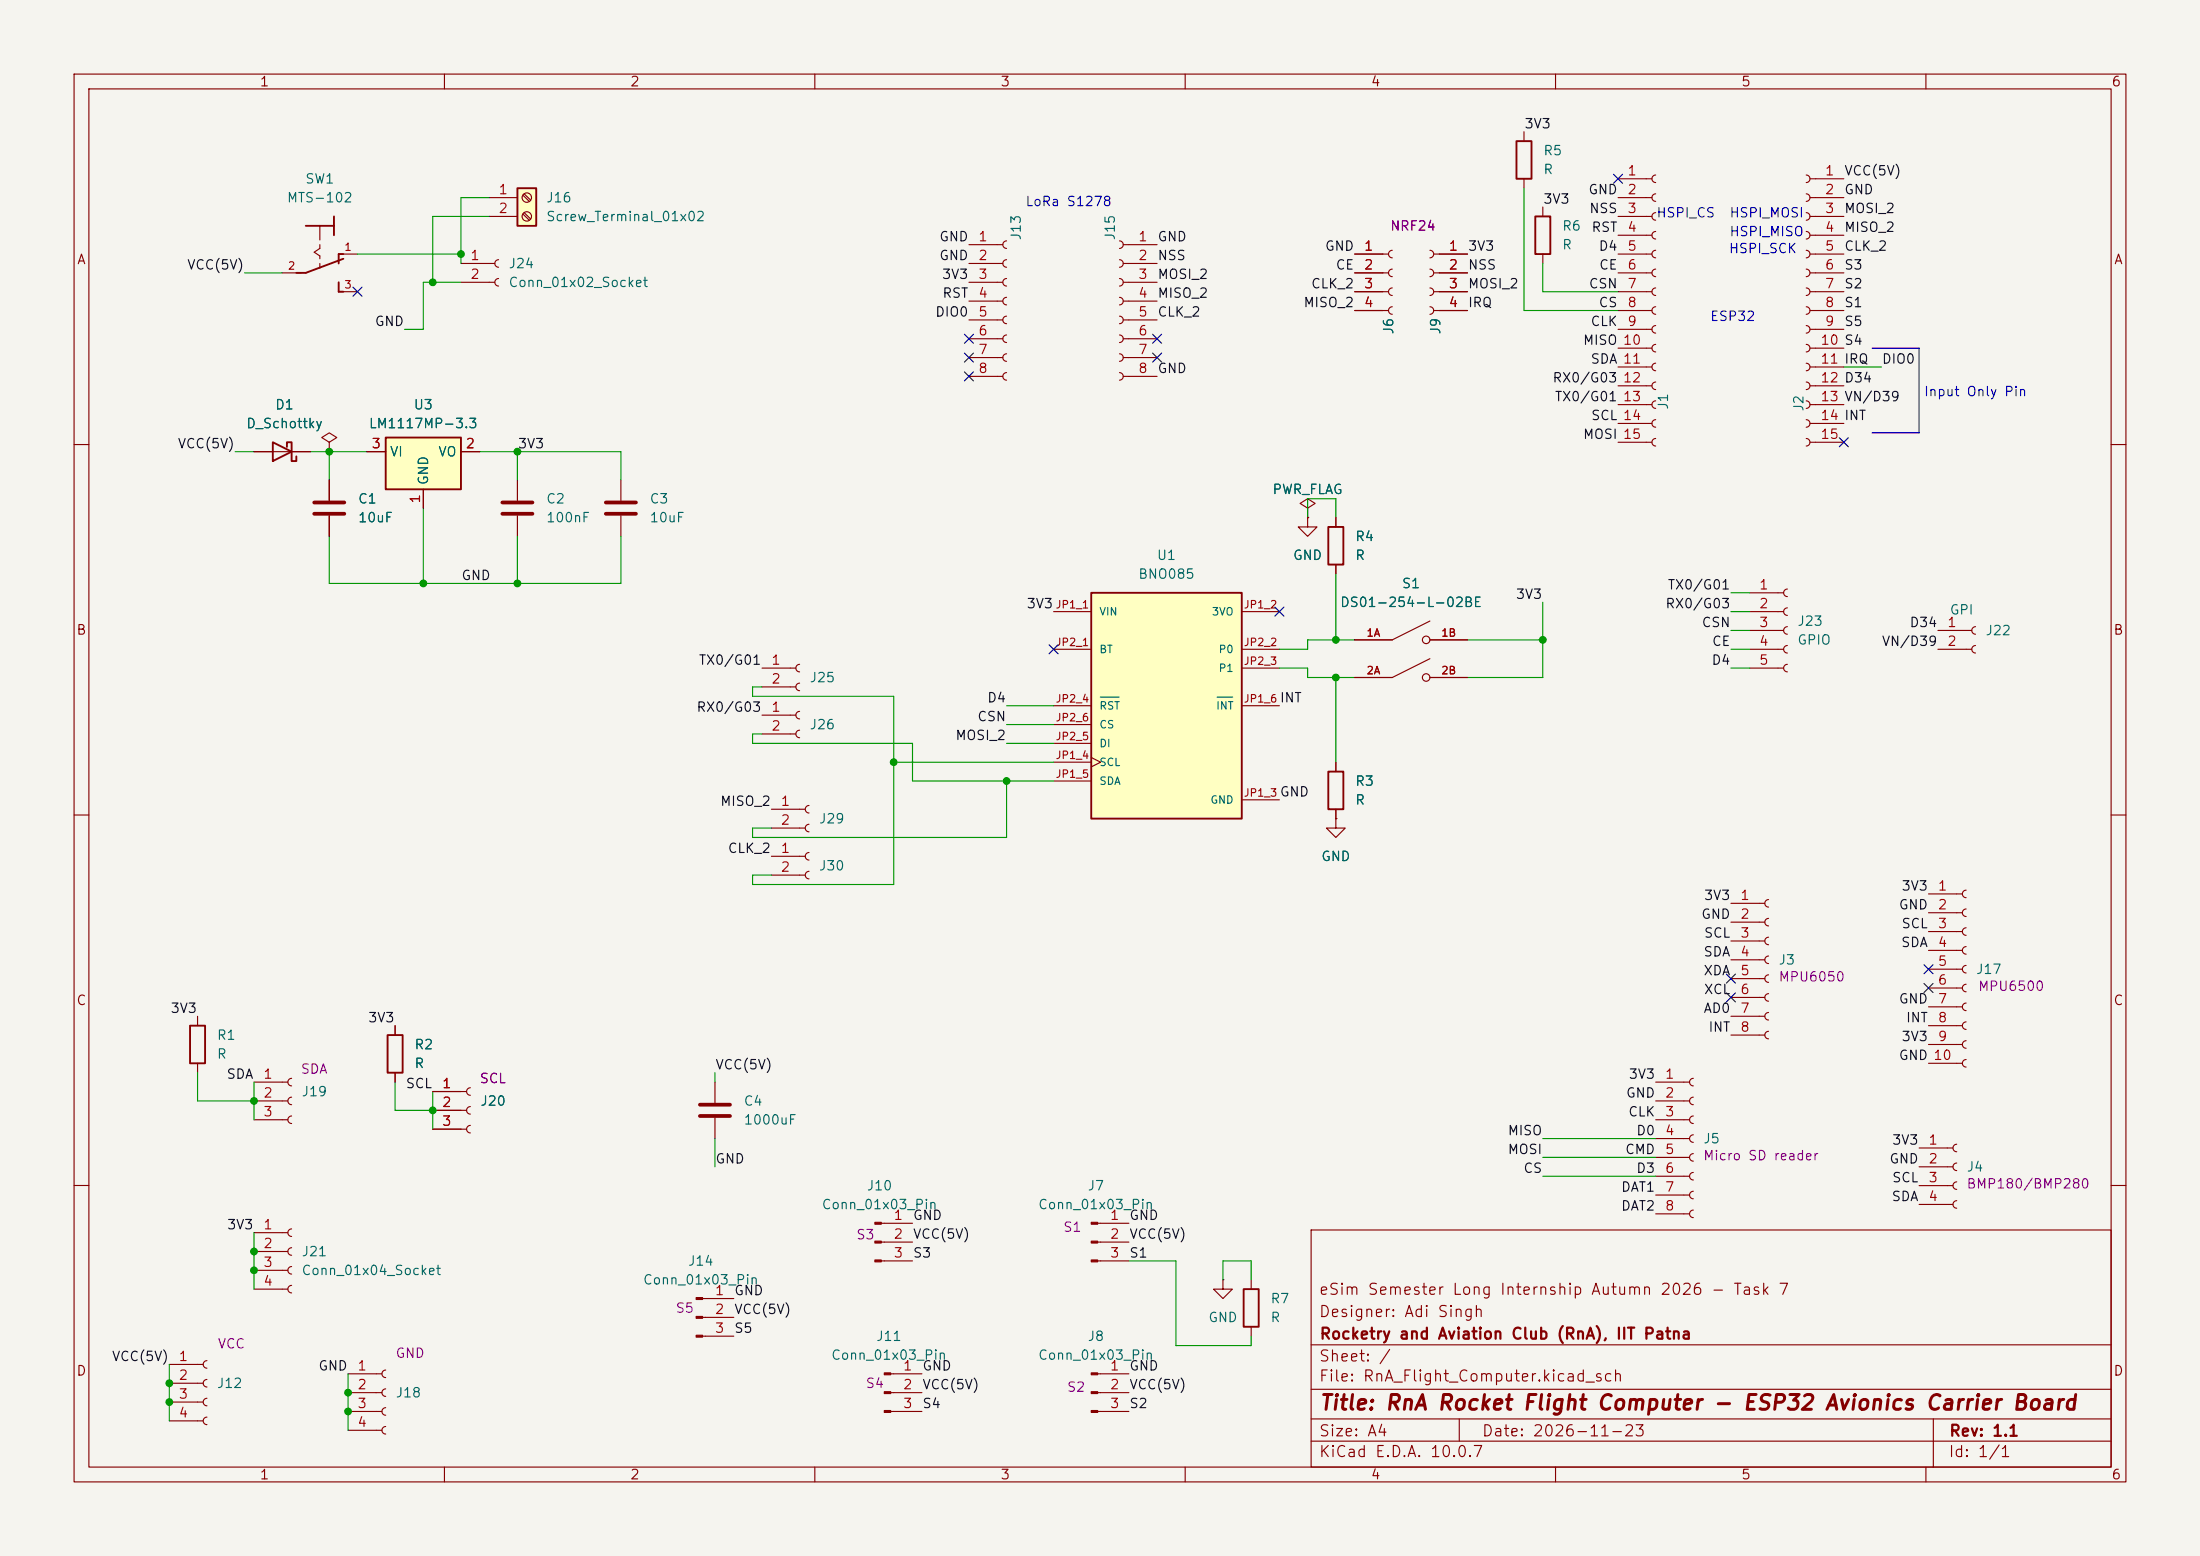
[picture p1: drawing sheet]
<svg xmlns="http://www.w3.org/2000/svg" width="297mm" height="210mm" viewBox="0 0 297 210" stroke-linecap="round" stroke-linejoin="round" font-family="sans-serif">
<path d="M0 0h297v210h-297z" fill="#f5f4ef" stroke="#f5f4ef" stroke-width=".14"/>
<g fill="none" stroke="#840000" stroke-width=".15">
<path d="M10 10h277v190h-277zM12 12h273v186h-273zM60 10v2M110 10v2M160 10v2M205.7 17.8v1.3M210 10v2M260 10v2M130.8 33h4.6M130.8 35.6h4.6M130.8 38.1h4.6M135.9 32.5a.51 .51 0 0 0-.5 .5 .51 .51 0 0 0 .5 .5"/>
<path d="M135.9 35.1a.51 .51 0 0 0-.5 .5 .51 .51 0 0 0 .5 .5M135.9 37.6a.51 .51 0 0 0-.5 .5 .51 .51 0 0 0 .5 .5M205.7 24.1v1.3M218.4 24.1h4.6M218.4 26.7h4.6M218.4 29.2h4.6M218.4 31.8h4.6M218.4 34.3h4.6M218.4 36.8h4.6M218.4 39.4h4.6M223.5 23.6a.51 .51 0 0 0-.5 .5 .51 .51 0 0 0 .5 .5M223.5 26.2a.51 .51 0 0 0-.5 .5 .51 .51 0 0 0 .5 .5"/>
<path d="M223.5 28.7a.51 .51 0 0 0-.5 .5 .51 .51 0 0 0 .5 .5M223.5 31.2a.51 .51 0 0 0-.5 .6 .51 .51 0 0 0 .5 .5M223.5 33.8a.51 .51 0 0 0-.5 .5 .51 .51 0 0 0 .5 .5M223.5 36.3a.51 .51 0 0 0-.5 .5 .51 .51 0 0 0 .5 .5M223.5 38.9a.51 .51 0 0 0-.5 .5 .51 .51 0 0 0 .5 .5M243.8 23.6a.51 .51 0 0 1 .5 .5 .51 .51 0 0 1-.5 .5M243.8 26.2a.51 .51 0 0 1 .5 .5 .51 .51 0 0 1-.5 .5M243.8 28.7a.51 .51 0 0 1 .5 .5 .51 .51 0 0 1-.5 .5M243.8 31.2a.51 .51 0 0 1 .5 .6 .51 .51 0 0 1-.5 .5M243.8 33.8a.51 .51 0 0 1 .5 .5 .51 .51 0 0 1-.5 .5M243.8 36.3a.51 .51 0 0 1 .5 .5 .51 .51 0 0 1-.5 .5M243.8 38.9a.51 .51 0 0 1 .5 .5 .51 .51 0 0 1-.5 .5"/>
<path d="M244.3 24.1h4.6M244.3 26.7h4.6M244.3 29.2h4.6M244.3 31.8h4.6M244.3 34.3h4.6M244.3 36.8h4.6M244.3 39.4h4.6M130.8 40.6h4.6M130.8 43.2h4.6M130.8 45.7h4.6M130.8 48.3h4.6M130.8 50.8h4.6"/>
<path d="M135.9 40.1a.51 .51 0 0 0-.5 .5 .51 .51 0 0 0 .5 .5M135.9 42.7a.51 .51 0 0 0-.5 .5 .51 .51 0 0 0 .5 .5M135.9 45.2a.51 .51 0 0 0-.5 .5 .51 .51 0 0 0 .5 .5M135.9 47.8a.51 .51 0 0 0-.5 .5 .51 .51 0 0 0 .5 .5M135.9 50.3a.51 .51 0 0 0-.5 .5 .51 .51 0 0 0 .5 .5M218.4 41.9h4.6M218.4 44.5h4.6M218.4 47h4.6M218.4 49.5h4.6M218.4 52.1h4.6M218.4 54.6h4.6M218.4 57.2h4.6"/>
<path d="M218.4 59.7h4.6M223.5 41.4a.51 .51 0 0 0-.5 .5 .51 .51 0 0 0 .5 .5M223.5 43.9a.51 .51 0 0 0-.5 .6 .51 .51 0 0 0 .5 .5M223.5 46.5a.51 .51 0 0 0-.5 .5 .51 .51 0 0 0 .5 .5M223.5 49a.51 .51 0 0 0-.5 .5 .51 .51 0 0 0 .5 .5M223.5 51.6a.51 .51 0 0 0-.5 .5 .51 .51 0 0 0 .5 .5M223.5 54.1a.51 .51 0 0 0-.5 .5 .51 .51 0 0 0 .5 .5M223.5 56.6a.51 .51 0 0 0-.5 .6 .51 .51 0 0 0 .5 .5M223.5 59.2a.51 .51 0 0 0-.5 .5 .51 .51 0 0 0 .5 .5M243.8 41.4a.51 .51 0 0 1 .5 .5 .51 .51 0 0 1-.5 .5M243.8 43.9a.51 .51 0 0 1 .5 .6 .51 .51 0 0 1-.5 .5M243.8 46.5a.51 .51 0 0 1 .5 .5 .51 .51 0 0 1-.5 .5"/>
<path d="M243.8 49a.51 .51 0 0 1 .5 .5 .51 .51 0 0 1-.5 .5M243.8 51.6a.51 .51 0 0 1 .5 .5 .51 .51 0 0 1-.5 .5M243.8 54.1a.51 .51 0 0 1 .5 .5 .51 .51 0 0 1-.5 .5M243.8 56.6a.51 .51 0 0 1 .5 .6 .51 .51 0 0 1-.5 .5M243.8 59.2a.51 .51 0 0 1 .5 .5 .51 .51 0 0 1-.5 .5M244.3 41.9h4.6M244.3 44.5h4.6M244.3 47h4.6M244.3 49.5h4.6M244.3 52.1h4.6M244.3 54.6h4.6M244.3 57.2h4.6"/>
<path d="M244.3 59.7h4.6M10 60h2M176.5 68.6l1-.7-1-.6-1 .6 1 .7v1.3M176.5 69.9h.1M176.5 69.9v1.2h1.3l-1.3 1.3-1.2-1.3h1.2M285 60h2M10 110h2M104.1 109.2h4.6M104.1 111.8h4.6M104.1 115.6h4.6M104.1 118.1h4.6M109.2 108.7a.51 .51 0 0 0-.5 .5 .51 .51 0 0 0 .5 .5"/>
<path d="M109.2 111.3a.51 .51 0 0 0-.5 .5 .51 .51 0 0 0 .5 .5M109.2 115.1a.51 .51 0 0 0-.5 .5 .51 .51 0 0 0 .5 .5M109.2 117.6a.51 .51 0 0 0-.5 .5 .51 .51 0 0 0 .5 .5M285 110h2M233.7 121.9h4.6M233.7 124.5h4.6M233.7 127h4.6M233.7 129.5h4.6M233.7 132.1h4.6M233.7 134.6h4.6M233.7 137.2h4.6M233.7 139.7h4.6"/>
<path d="M238.8 121.4a.51 .51 0 0 0-.5 .5 .51 .51 0 0 0 .5 .5M238.8 124a.51 .51 0 0 0-.5 .5 .51 .51 0 0 0 .5 .5M238.8 126.5a.51 .51 0 0 0-.5 .5 .51 .51 0 0 0 .5 .5M238.8 129a.51 .51 0 0 0-.5 .5 .51 .51 0 0 0 .5 .5M238.8 131.6a.51 .51 0 0 0-.5 .5 .51 .51 0 0 0 .5 .5M238.8 134.1a.51 .51 0 0 0-.5 .5 .51 .51 0 0 0 .5 .5M238.8 136.7a.51 .51 0 0 0-.5 .5 .51 .51 0 0 0 .5 .5M238.8 139.2a.51 .51 0 0 0-.5 .5 .51 .51 0 0 0 .5 .5M260.3 120.7h4.6M260.3 123.2h4.6M260.3 125.7h4.6M260.3 128.3h4.6"/>
<path d="M260.3 130.8h4.6M260.3 133.4h4.6M260.3 135.9h4.6M260.3 138.4h4.6M265.4 120.1a.51 .51 0 0 0-.5 .6 .51 .51 0 0 0 .5 .5M265.4 122.7a.51 .51 0 0 0-.5 .5 .51 .51 0 0 0 .5 .5M265.4 125.2a.51 .51 0 0 0-.5 .5 .51 .51 0 0 0 .5 .5M265.4 127.8a.51 .51 0 0 0-.5 .5 .51 .51 0 0 0 .5 .5M265.4 130.3a.51 .51 0 0 0-.5 .5 .51 .51 0 0 0 .5 .5M265.4 132.8a.51 .51 0 0 0-.5 .6 .51 .51 0 0 0 .5 .5M265.4 135.4a.51 .51 0 0 0-.5 .5 .51 .51 0 0 0 .5 .5M265.4 137.9a.51 .51 0 0 0-.5 .5 .51 .51 0 0 0 .5 .5"/>
<path d="M58.4 147.3h4.6M58.4 149.9h4.6M58.4 152.4h4.6M63.5 146.8a.51 .51 0 0 0-.5 .5 .51 .51 0 0 0 .5 .5M63.5 149.4a.51 .51 0 0 0-.5 .5 .51 .51 0 0 0 .5 .5M63.5 151.9a.51 .51 0 0 0-.5 .5 .51 .51 0 0 0 .5 .5M96.5 146.1v2.7M96.5 150.9v2.8M223.5 146.1h4.6M223.5 148.6h4.6M223.5 151.1h4.6M223.5 153.7h4.6"/>
<path d="M223.5 156.2h4.6M223.5 158.8h4.6M228.6 145.5a.51 .51 0 0 0-.5 .6 .51 .51 0 0 0 .5 .5M228.6 148.1a.51 .51 0 0 0-.5 .5 .51 .51 0 0 0 .5 .5M228.6 150.6a.51 .51 0 0 0-.5 .5 .51 .51 0 0 0 .5 .5M228.6 153.2a.51 .51 0 0 0-.5 .5 .51 .51 0 0 0 .5 .5M228.6 155.7a.51 .51 0 0 0-.5 .5 .51 .51 0 0 0 .5 .5M228.6 158.2a.51 .51 0 0 0-.5 .6 .51 .51 0 0 0 .5 .5M259.1 154.9h4.6M259.1 157.5h4.6M260.3 141h4.6M260.3 143.5h4.6"/>
<path d="M264.2 154.4a.51 .51 0 0 0-.5 .5 .51 .51 0 0 0 .5 .5M264.2 157a.51 .51 0 0 0-.5 .5 .51 .51 0 0 0 .5 .5M264.2 159.5a.51 .51 0 0 0-.5 .5 .51 .51 0 0 0 .5 .5M265.4 140.5a.51 .51 0 0 0-.5 .5 .51 .51 0 0 0 .5 .5M265.4 143a.51 .51 0 0 0-.5 .5 .51 .51 0 0 0 .5 .5M10 160h2M94.8 175.3h4.3M94.8 177.8h4.3M148.2 165.1h4.2M148.2 167.6h4.2M148.2 170.2h4.2M165.1 172.7v1.3h1.3l-1.3 1.3-1.3-1.3h1.3"/>
<path d="M165.1 172.7h.1M168.9 172.7v1.3M168.9 179.1v1.2M177 166h108v32h-108zM223.5 161.3h4.6M223.5 163.8h4.6M228.6 160.8a.51 .51 0 0 0-.5 .5 .51 .51 0 0 0 .5 .5M228.6 163.3a.51 .51 0 0 0-.5 .5 .51 .51 0 0 0 .5 .5M259.1 160h4.6M259.1 162.6h4.6M264.2 162.1a.51 .51 0 0 0-.5 .5 .51 .51 0 0 0 .5 .5M285 160h2"/>
<path d="M60 198v2M94.8 180.3h4.3M110 198v2M160 198v2M177 194.5h108M177 191.5h108M177 187.5h108M177 181.5h108M197 191.5v3M210 198v2M260 198v2M261 191.5v6.5"/>
</g>
<g fill="#840000" stroke="#840000" stroke-width=".15">
<path d="M94 175.1h.8v.3h-.8z"/>
<path d="M94 177.7h.8v.2h-.8z"/>
<path d="M94 180.2h.8v.3h-.8z"/>
<path d="M147.3 165h.9v.2h-.9z"/>
<path d="M147.3 167.5h.9v.3h-.9z"/>
<path d="M147.3 170.1h.9v.2h-.9z"/>
</g>
<path d="M204.7 19.1h2.1v5h-2.1zM167.9 174h2v5.1h-2z" fill="none" stroke="#840000" stroke-width=".25"/>
<path d="M94.5 149.1h4.1M94.5 150.6h4.1" fill="none" stroke="#840000" stroke-width=".51"/>
<path d="M147.3 80h20.3v30.5h-20.3z" fill="#ffffc2"/>
<path d="M36.8 59.7l2.6 1.3-2.6 1.2zM38.7 60.3v-.6h.7v2.5h.6v-.6M147.3 80h20.3v30.5h-20.3z" fill="none" stroke="#840000" stroke-width=".25"/>
<g fill="none" stroke="#840000" stroke-width=".15">
<path d="M62.2 35.6h4.6M62.2 38.1h4.6M67.3 35.1a.51 .51 0 0 0-.5 .5 .51 .51 0 0 0 .5 .5M67.3 37.6a.51 .51 0 0 0-.5 .5 .51 .51 0 0 0 .5 .5M151.1 32.5a.51 .51 0 0 1 .5 .5 .51 .51 0 0 1-.5 .5M151.1 35.1a.51 .51 0 0 1 .5 .5 .51 .51 0 0 1-.5 .5M151.1 37.6a.51 .51 0 0 1 .5 .5 .51 .51 0 0 1-.5 .5M151.6 33h4.6M151.6 35.6h4.6M151.6 38.1h4.6M151.1 40.1a.51 .51 0 0 1 .5 .5 .51 .51 0 0 1-.5 .5M151.1 42.7a.51 .51 0 0 1 .5 .5 .51 .51 0 0 1-.5 .5"/>
<path d="M151.1 45.2a.51 .51 0 0 1 .5 .5 .51 .51 0 0 1-.5 .5M151.1 47.8a.51 .51 0 0 1 .5 .5 .51 .51 0 0 1-.5 .5M151.1 50.3a.51 .51 0 0 1 .5 .5 .51 .51 0 0 1-.5 .5M151.6 40.6h4.6M151.6 43.2h4.6M151.6 45.7h4.6M151.6 48.3h4.6M151.6 50.8h4.6M34.3 61h7.6M241.3 79.5a.51 .51 0 0 0-.5 .5 .51 .51 0 0 0 .5 .5M142.2 82.6h5.1M142.2 95.3h5.1"/>
<path d="M142.2 87.6h5.1M142.2 97.8h5.1M167.6 82.6h5.1M167.6 95.3h5.1M167.6 87.6h5.1M167.6 90.2h5.1M236.2 82.6h4.6M236.2 87.6h4.6M236.2 90.2h4.6M236.2 85.1h4.6M236.2 80h4.6M241.3 82a.51 .51 0 0 0-.5 .6 .51 .51 0 0 0 .5 .5"/>
<path d="M241.3 84.6a.51 .51 0 0 0-.5 .5 .51 .51 0 0 0 .5 .5M241.3 87.1a.51 .51 0 0 0-.5 .5 .51 .51 0 0 0 .5 .5M241.3 89.7a.51 .51 0 0 0-.5 .5 .51 .51 0 0 0 .5 .5M261.6 87.6h4.6M261.6 85.1h4.6M266.7 84.6a.51 .51 0 0 0-.5 .5 .51 .51 0 0 0 .5 .5M266.7 87.1a.51 .51 0 0 0-.5 .5 .51 .51 0 0 0 .5 .5M142.2 102.9h5.1M142.2 105.4h5.1M142.2 100.3h5.1M147.3 102.2l1.3 .7-1.3 .6M167.6 108h5.1"/>
<path d="M22.9 184.2h4.5M22.9 186.7h4.5M22.9 189.2h4.5M22.9 191.8h4.5M27.9 183.6a.51 .51 0 0 0-.5 .6 .51 .51 0 0 0 .5 .5M27.9 186.2a.51 .51 0 0 0-.5 .5 .51 .51 0 0 0 .5 .5M27.9 188.7a.51 .51 0 0 0-.5 .5 .51 .51 0 0 0 .5 .5M27.9 191.3a.51 .51 0 0 0-.5 .5 .51 .51 0 0 0 .5 .5"/>
</g>
<path d="M148.5 94.1h2.6M164.3 94.1h2.1" fill="none" stroke="#006464" stroke-width=".15"/>
<path d="M69.8 25.4h2.6v5.1h-2.6z" fill="#ffffc2"/>
<path d="M41.3 30.5h3.8M45.1 29.2v2.6M45.7 38.1v1.3h.7M46.4 34.3h-.7v1.3M46.4 34.9l-5.1 1.9h-1.3M69.8 25.4h2.6v5.1h-2.6z" fill="none" stroke="#840000" stroke-width=".25"/>
<g fill="none" stroke="#840000" stroke-width=".15">
<path d="M38.1 36.8h2.5M43.2 30.5v1.9M43.2 33v.5l-.8 .5 .8 .5v.4M43.2 35.6v.6M45.7 34.3h2.6M45.7 39.4h2.6M66 26.7h3.8M66 29.2h3.8M70.6 26.3l.9 .9M70.6 28.9l.9 .8M70.8 26.2l.8 .8M70.8 28.7l.8 .8"/>
<path d="M44.4 59.7l1.1-.6-1.1-.7-1 .7 1 .6v1.3M44.4 61h.1"/>
<circle cx="71.1" cy="29.2" r=".63"/>
<circle cx="71.1" cy="26.7" r=".63"/>
</g>
<path d="M52.1 59.1h10.1v6.9h-10.1z" fill="#ffffc2"/>
<path d="M207.3 29.2h2v5.1h-2zM52.1 59.1h10.1v6.9h-10.1zM179.3 71.1h2.1v5.1h-2.1zM179.3 104.1h2.1v5.1h-2.1zM25.7 138.4h2v5.1h-2zM52.3 139.7h2.1v5.1h-2.1z" fill="none" stroke="#840000" stroke-width=".25"/>
<g fill="none" stroke="#840000" stroke-width=".15">
<path d="M182.9 34.3h4.6M182.9 36.8h4.6M182.9 39.4h4.6M188 33.8a.51 .51 0 0 0-.5 .5 .51 .51 0 0 0 .5 .5M188 36.3a.51 .51 0 0 0-.5 .5 .51 .51 0 0 0 .5 .5M188 38.9a.51 .51 0 0 0-.5 .5 .51 .51 0 0 0 .5 .5M193 33.8a.51 .51 0 0 1 .5 .5 .51 .51 0 0 1-.5 .5M193 36.3a.51 .51 0 0 1 .5 .5 .51 .51 0 0 1-.5 .5M193 38.9a.51 .51 0 0 1 .5 .5 .51 .51 0 0 1-.5 .5M193.5 34.3h4.6M193.5 36.8h4.6M193.5 39.4h4.6"/>
<path d="M208.3 27.9v1.3M208.3 34.3v1.3M182.9 41.9h4.6M188 41.4a.51 .51 0 0 0-.5 .5 .51 .51 0 0 0 .5 .5M193 41.4a.51 .51 0 0 1 .5 .5 .51 .51 0 0 1-.5 .5M193.5 41.9h4.6M34.3 61h2.5M39.4 61h2.5M44.4 61h.1M44.4 64.8v2.8M44.4 69.6v2.8M49.5 61h2.6"/>
<path d="M57.1 66v2.6M62.2 61h2.6M69.8 64.8v2.8M69.8 69.6v2.8M83.8 64.8v2.8M83.8 69.6v2.8M176.5 69.9h.1M180.3 69.9v1.2M180.3 76.2v1.3M102.9 96.5h4.5M102.9 99.1h4.5M102.9 90.2h4.5"/>
<path d="M102.9 92.7h4.5M107.9 96a.51 .51 0 0 0-.5 .5 .51 .51 0 0 0 .5 .5M107.9 98.6a.51 .51 0 0 0-.5 .5 .51 .51 0 0 0 .5 .5M107.9 89.7a.51 .51 0 0 0-.5 .5 .51 .51 0 0 0 .5 .5M107.9 92.2a.51 .51 0 0 0-.5 .5 .51 .51 0 0 0 .5 .5M193 83.8l-5 2.6h-5.1M193 88.9l-5 2.5h-5.1M193 86.4h5.1M193 91.4h5.1M180.3 110.5v1.3h1.3l-1.3 1.2-1.2-1.2h1.2M180.3 110.5h.1M180.3 102.9v1.2"/>
<path d="M180.3 109.2v1.3M26.7 137.2v1.2M53.3 138.4v1.3M26.7 143.5v1.3M34.3 146.1h4.6M34.3 148.6h4.6M34.3 151.1h4.6M39.4 145.5a.51 .51 0 0 0-.5 .6 .51 .51 0 0 0 .5 .5M39.4 148.1a.51 .51 0 0 0-.5 .5 .51 .51 0 0 0 .5 .5M39.4 150.6a.51 .51 0 0 0-.5 .5 .51 .51 0 0 0 .5 .5M53.3 144.8v1.3M58.4 147.3h3.8"/>
<path d="M58.4 149.9h3.8M58.4 152.4h3.8M34.3 166.4h4.6M34.3 168.9h4.6M34.3 171.5h4.6M34.3 174h4.6M39.4 165.9a.51 .51 0 0 0-.5 .5 .51 .51 0 0 0 .5 .5M39.4 168.4a.51 .51 0 0 0-.5 .5 .51 .51 0 0 0 .5 .5M39.4 170.9a.51 .51 0 0 0-.5 .6 .51 .51 0 0 0 .5 .5M39.4 173.5a.51 .51 0 0 0-.5 .5 .51 .51 0 0 0 .5 .5M119 165.1h4.2M119 167.6h4.2"/>
<path d="M119 170.2h4.2M47 185.4h4.6M47 188h4.6M47 190.5h4.6M47 193h4.6M52.1 184.9a.51 .51 0 0 0-.5 .5 .51 .51 0 0 0 .5 .5M52.1 187.5a.51 .51 0 0 0-.5 .5 .51 .51 0 0 0 .5 .5M52.1 190a.51 .51 0 0 0-.5 .5 .51 .51 0 0 0 .5 .5M52.1 192.5a.51 .51 0 0 0-.5 .5 .51 .51 0 0 0 .5 .5M120.2 185.4h4.3M120.2 188h4.3M120.2 190.5h4.3"/>
<path d="M148.2 185.4h4.2M148.2 188h4.2M148.2 190.5h4.2"/>
<circle cx="192.5" cy="86.4" r=".51"/>
<circle cx="192.5" cy="91.4" r=".51"/>
</g>
<path d="M42.4 67.8h4.1M42.4 69.3h4.1M67.8 67.8h4.1M67.8 69.3h4.1M81.8 67.8h4.1M81.8 69.3h4.1" fill="none" stroke="#840000" stroke-width=".51"/>
<g fill="#840000" stroke="#840000" stroke-width=".15">
<path d="M147.3 185.3h.9v.2h-.9z"/>
<path d="M147.3 187.8h.9v.3h-.9z"/>
<path d="M147.3 190.4h.9v.2h-.9z"/>
<path d="M119.4 185.3h.8v.2h-.8z"/>
<path d="M119.4 187.8h.8v.3h-.8z"/>
<path d="M119.4 190.4h.8v.2h-.8z"/>
<path d="M118.1 165h.9v.2h-.9z"/>
<path d="M118.1 167.5h.9v.3h-.9z"/>
<path d="M118.1 170.1h.9v.2h-.9z"/>
</g>
<path d="M252.7 47h6.4v11.4h-6.4" fill="none" stroke="#0000c2" stroke-width=".15"/>
<g fill="none" stroke="#009600" stroke-width=".15">
<path d="M33 36.8h5.1M48.3 34.3h13.9M62.2 38.1h-5.1v6.4h-2.5M66 26.7h-3.8v8.9M66 29.2h-7.6v8.9M205.7 25.4v16.5h12.7M208.3 35.6v3.8h10.1M248.9 49.5h5.1M31.7 61h2.6M41.9 61h7.6M44.4 72.4v6.3h39.4v-6.3M44.4 61v3.8"/>
<path d="M57.1 68.6v10.1M64.8 61h19v3.8M69.8 61v3.8M69.8 72.4v6.3M176.5 69.9v-2.6h3.8v2.6M180.3 77.5v8.9M102.9 99.1h-1.3v1.2h21.6v5.1h19M102.9 92.7h-1.3v1.3h19v25.4h-19v-1.3h2.5M135.9 95.3h6.3M135.9 97.8h6.3M172.7 90.2h3.8v1.2h6.4M180.3 91.4v11.5"/>
<path d="M182.9 86.4h-6.4v1.2h-3.8M198.1 86.4h10.2M208.3 81.3v10.1h-10.2M233.7 87.6h2.5M233.7 85.1h2.5M233.7 82.6h2.5M233.7 80h2.5M233.7 90.2h2.5M120.6 102.9h21.6M135.9 105.4v7.6h-34.3v-1.2h2.5M135.9 100.3h6.3M26.7 144.8v3.8h7.6"/>
<path d="M34.3 146.1v5M53.3 146.1v3.8h5.1M58.4 147.3v5.1M96.5 144.8v1.3M96.5 153.7v3.8M208.3 158.8h15.2M208.3 153.7h15.2M208.3 156.2h15.2M34.3 166.4v7.6M152.4 170.2h6.3v11.4h10.2v-1.3M165.1 172.7v-2.5h3.8v2.5M22.9 184.2v7.6"/>
<path d="M47 185.4v7.6"/>
</g>
<g fill="none" stroke="#000084" stroke-width=".15">
<path d="M47.7 38.8l1.2 1.2M48.9 38.8l-1.2 1.2M217.8 23.5l1.2 1.2M219 23.5l-1.2 1.2M130.2 50.2l1.2 1.2M130.2 47.7l1.2 1.2M130.2 45.1l1.2 1.2M131.4 50.2l-1.2 1.2M131.4 47.7l-1.2 1.2M131.4 45.1l-1.2 1.2M155.6 47.7l1.2 1.2M155.6 45.1l1.2 1.2"/>
<path d="M156.8 47.7l-1.2 1.2M156.8 45.1l-1.2 1.2M248.3 59.1l1.2 1.2M249.5 59.1l-1.2 1.2M141.6 87l1.2 1.2M142.8 87l-1.2 1.2M172.1 81.9l1.2 1.3M173.3 81.9l-1.2 1.3M233.1 131.5l1.2 1.2M233.1 134l1.2 1.2M234.3 131.5l-1.2 1.2M234.3 134l-1.2 1.2"/>
<path d="M259.7 132.7l1.3 1.3M259.7 130.2l1.3 1.2M261 132.7l-1.3 1.3M261 130.2l-1.3 1.2"/>
</g>
<g fill="#009600" stroke="#009600" stroke-width=".14">
<circle cx="208.3" cy="86.4" r=".46"/>
<circle cx="180.3" cy="91.4" r=".46"/>
<circle cx="180.3" cy="86.4" r=".46"/>
<circle cx="58.4" cy="149.9" r=".46"/>
<circle cx="69.8" cy="78.7" r=".46"/>
<circle cx="57.1" cy="78.7" r=".46"/>
<circle cx="47" cy="190.5" r=".46"/>
<circle cx="34.3" cy="168.9" r=".46"/>
<circle cx="34.3" cy="171.5" r=".46"/>
<circle cx="34.3" cy="148.6" r=".46"/>
<circle cx="47" cy="188" r=".46"/>
<circle cx="22.9" cy="186.7" r=".46"/>
<circle cx="22.9" cy="189.2" r=".46"/>
<circle cx="120.6" cy="102.9" r=".46"/>
<circle cx="135.9" cy="105.4" r=".46"/>
<circle cx="69.8" cy="61" r=".46"/>
<circle cx="44.4" cy="61" r=".46"/>
<circle cx="58.4" cy="38.1" r=".46"/>
<circle cx="62.2" cy="34.3" r=".46"/>
</g>
<text font-size="2" fill="#840000" x="178" y="190.8">Title: RnA Rocket Flight Computer - ESP32 Avionics Carrier Board</text>
<g font-size="1.5" fill="#840000">
<text x="178" y="178.1">Designer: Adi Singh</text>
<text x="178" y="175.1">eSim Semester Long Internship Autumn 2026 - Task 7</text>
<text x="178" y="184.1">Sheet: /</text>
<text x="178" y="181.1">Rocketry and Aviation Club (RnA), IIT Patna</text>
<text x="178" y="186.8">File: RnA_Flight_Computer.kicad_sch</text>
<text x="178" y="197">KiCad E.D.A. 10.0.7</text>
<text x="178" y="194.2">Size: A4</text>
<text x="200" y="194.2">Date: 2026-11-23</text>
<text x="263" y="197">Id: 1/1</text>
<text x="263" y="194.2">Rev: 1.1</text>
</g>
<g font-size="1.3" fill="#840000">
<text x="35" y="12">1</text>
<text x="85" y="12">2</text>
<text x="135" y="12">3</text>
<text x="185" y="12">4</text>
<text x="235" y="12">5</text>
<text x="285" y="12">6</text>
<text x="10.3" y="36">A</text>
<text x="285.3" y="36">A</text>
<text x="10.2" y="86">B</text>
<text x="285.2" y="86">B</text>
<text x="10.2" y="136">C</text>
<text x="285.2" y="136">C</text>
<text x="10.2" y="186">D</text>
<text x="285.2" y="186">D</text>
<text x="35" y="200">1</text>
<text x="85" y="200">2</text>
<text x="135" y="200">3</text>
<text x="185" y="200">4</text>
<text x="235" y="200">5</text>
<text x="285" y="200">6</text>
</g>
<g font-size="1.3" fill="#0f0f0f">
<text x="205.7" y="17.7">3V3</text>
<text x="208.3" y="27.8">3V3</text>
<text x="214.3" y="26.5">GND</text>
<text x="214.5" y="29.1">NSS</text>
<text x="248.9" y="29.1">MOSI_2</text>
<text x="248.9" y="24">VCC(5V)</text>
<text x="248.9" y="26.5">GND</text>
<text x="126.7" y="35.4">GND</text>
<text x="126.7" y="32.9">GND</text>
<text x="156.2" y="32.9">GND</text>
<text x="156.2" y="35.4">NSS</text>
<text x="178.8" y="34.2">GND</text>
<text x="198.1" y="34.2">3V3</text>
<text x="214.8" y="31.6">RST</text>
<text x="215.7" y="34.2">D4</text>
<text x="248.9" y="34.2">CLK_2</text>
<text x="248.9" y="31.6">MISO_2</text>
<text x="25.2" y="36.7">VCC(5V)</text>
<text x="127.1" y="38">3V3</text>
<text x="127.1" y="40.5">RST</text>
<text x="156.2" y="38">MOSI_2</text>
<text x="156.2" y="40.5">MISO_2</text>
<text x="175.9" y="41.8">MISO_2</text>
<text x="176.9" y="39.2">CLK_2</text>
<text x="180.2" y="36.7">CE</text>
<text x="198.1" y="41.8">IRQ</text>
<text x="198.1" y="39.2">MOSI_2</text>
<text x="198.1" y="36.7">NSS</text>
<text x="214.4" y="39.2">CSN</text>
<text x="215.7" y="41.8">CS</text>
<text x="215.8" y="36.7">CE</text>
<text x="248.9" y="39.2">S2</text>
<text x="248.9" y="41.8">S1</text>
<text x="248.9" y="36.7">S3</text>
<text x="50.5" y="44.3">GND</text>
<text x="126.2" y="43.1">DIO0</text>
<text x="156.2" y="43.1">CLK_2</text>
<text x="213.6" y="46.9">MISO 10</text>
<text x="214.6" y="44.3">CLK</text>
<text x="248.9" y="44.3">S5</text>
<text x="156.2" y="50.7">GND</text>
<text x="209.5" y="51.9">RX0/G03</text>
<text x="214.6" y="49.4">SDA 11</text>
<text x="254" y="49.4">DIO0</text>
<text x="209.8" y="54.5">TX0/G01</text>
<text x="213.6" y="59.6">MOSI 15</text>
<text x="214.7" y="57">SCL 14</text>
<text x="23.9" y="60.8">VCC(5V)</text>
<text x="69.8" y="60.8">3V3</text>
<text x="62.2" y="78.6">GND</text>
<text x="138.5" y="82.4">3V3</text>
<text x="204.5" y="81.2">3V3</text>
<text x="224.7" y="82.4">RX0/G03</text>
<text x="225" y="79.9">TX0/G01</text>
<text x="229.6" y="85">CSN</text>
<text x="231" y="87.5">CE</text>
<text x="254" y="87.5">VN/D39</text>
<text x="257.7" y="85">D34</text>
<text x="94.2" y="90">TX0/G01</text>
<text x="133.2" y="95.1">D4</text>
<text x="172.7" y="95.1">INT</text>
<text x="231" y="90">D4</text>
<text x="93.9" y="96.4">RX0/G03</text>
<text x="128.9" y="100.2">MOSI_2</text>
<text x="131.9" y="97.7">CSN</text>
<text x="172.7" y="107.8">GND</text>
<text x="97.1" y="109.1">MISO_2</text>
<text x="98.2" y="115.4">CLK_2</text>
<text x="229.6" y="124.3">GND</text>
<text x="229.9" y="121.8">3V3</text>
<text x="256.3" y="123.1">GND</text>
<text x="256.6" y="125.6">SCL</text>
<text x="256.6" y="120.5">3V3</text>
<text x="229.9" y="132">XDA</text>
<text x="229.9" y="129.4">SDA</text>
<text x="229.9" y="126.9">SCL</text>
<text x="256.6" y="128.1">SDA</text>
<text x="22.9" y="137">3V3</text>
<text x="229.9" y="137">AD0</text>
<text x="229.9" y="134.5">XCL</text>
<text x="256.3" y="135.8">GND</text>
<text x="49.6" y="138.3">3V3</text>
<text x="230.5" y="139.6">INT</text>
<text x="256.3" y="143.4">GND 10</text>
<text x="256.6" y="140.8">3V3</text>
<text x="257.2" y="138.3">INT</text>
<text x="30.5" y="145.9">SDA</text>
<text x="54.7" y="147.2">SCL</text>
<text x="96.5" y="144.7">VCC(5V)</text>
<text x="219.4" y="148.5">GND</text>
<text x="219.8" y="145.9">3V3</text>
<text x="203.5" y="153.5">MISO</text>
<text x="219.7" y="151">CLK</text>
<text x="220.8" y="153.5">D0</text>
<text x="255.3" y="154.8">3V3</text>
<text x="96.5" y="157.4">GND</text>
<text x="203.5" y="156.1">MOSI</text>
<text x="205.6" y="158.6">CS</text>
<text x="218.8" y="161.2">DAT1</text>
<text x="219.3" y="156.1">CMD</text>
<text x="220.8" y="158.6">D3</text>
<text x="255" y="157.4">GND</text>
<text x="255.3" y="159.9">SCL</text>
<text x="30.6" y="166.2">3V3</text>
<text x="123.2" y="167.5">VCC(5V)</text>
<text x="123.2" y="165">GND</text>
<text x="152.4" y="167.5">VCC(5V)</text>
<text x="152.4" y="165">GND</text>
<text x="218.8" y="163.7">DAT2</text>
<text x="255.3" y="162.4">SDA</text>
<text x="123.2" y="170.1">S3</text>
<text x="152.4" y="170.1">S1</text>
<text x="99" y="177.7">VCC(5V)</text>
<text x="99" y="175.1">GND</text>
<text x="15" y="184">VCC(5V)</text>
<text x="42.9" y="185.3">GND</text>
<text x="99" y="180.2">S5</text>
<text x="124.4" y="185.3">GND</text>
<text x="152.4" y="185.3">GND</text>
<text x="124.4" y="190.4">S4</text>
<text x="124.4" y="187.8">VCC(5V)</text>
<text x="152.4" y="187.8">VCC(5V)</text>
<text x="152.4" y="190.4">S2</text>
</g>
<g font-size="1.3" fill="#006464">
<text x="208.3" y="21.3">R5</text>
<text x="208.3" y="23.8">R</text>
<text x="38.6" y="27.6">MTS-102</text>
<text x="41.1" y="25.1">SW1</text>
<text x="73.6" y="27.6">J16</text>
<text x="73.6" y="30.2">Screw_Terminal_01x02</text>
<text x="138.1" y="32.5" transform="rotate(-90 138.1 32.5)">J13</text>
<text x="150.8" y="32.5" transform="rotate(-90 150.8 32.5)">J15</text>
<text x="210.8" y="31.4">R6</text>
<text x="210.8" y="34">R</text>
<text x="68.6" y="36.5">J24</text>
<text x="68.6" y="39.1">Conn_01x02_Socket</text>
<text x="188.4" y="45.2" transform="rotate(-90 188.4 45.2)">J6</text>
<text x="194.8" y="45.2" transform="rotate(-90 194.8 45.2)">J9</text>
<text x="33.2" y="58.1">D_Schottky</text>
<text x="37.1" y="55.6">D1</text>
<text x="49.7" y="58.1">LM1117MP-3.3</text>
<text x="55.8" y="55.6">U3</text>
<text x="225.5" y="55.4" transform="rotate(-90 225.5 55.4)">J1</text>
<text x="243.8" y="55.6" transform="rotate(-90 243.8 55.6)">J2</text>
<text x="52.6" y="61.9">VI</text>
<text x="58.1" y="65.6" transform="rotate(-90 58.1 65.6)">GND</text>
<text x="59.1" y="61.9">VO</text>
<text x="48.2" y="68.3">C1</text>
<text x="48.2" y="70.8">10uF</text>
<text x="73.6" y="68.3">C2</text>
<text x="73.6" y="70.8">100nF</text>
<text x="87.6" y="68.3">C3</text>
<text x="87.6" y="70.8">10uF</text>
<text x="171.7" y="67">PWR_FLAG</text>
<text x="156.1" y="75.9">U1</text>
<text x="174.5" y="75.9">GND</text>
<text x="182.9" y="73.4">R4</text>
<text x="182.9" y="75.9">R</text>
<text x="153.6" y="78.4">BNO085</text>
<text x="180.8" y="82.2">DS01-254-L-02BE</text>
<text x="189.2" y="79.7">S1</text>
<text x="263.1" y="83.3">GPI</text>
<text x="242.6" y="84.8">J23</text>
<text x="242.6" y="87.3">GPIO</text>
<text x="268" y="86.1">J22</text>
<text x="109.2" y="92.4">J25</text>
<text x="109.2" y="98.8">J26</text>
<text x="182.9" y="106.4">R3</text>
<text x="110.5" y="111.5">J29</text>
<text x="182.9" y="108.9">R</text>
<text x="110.5" y="117.8">J30</text>
<text x="178.3" y="116.5">GND</text>
<text x="240" y="130.5">J3</text>
<text x="266.7" y="131.8">J17</text>
<text x="29.2" y="140.7">R1</text>
<text x="29.2" y="143.2">R</text>
<text x="55.9" y="141.9">R2</text>
<text x="40.6" y="148.3">J19</text>
<text x="55.9" y="144.5">R</text>
<text x="64.8" y="149.6">J20</text>
<text x="100.3" y="149.6">C4</text>
<text x="100.3" y="152.1">1000uF</text>
<text x="229.9" y="154.6">J5</text>
<text x="116.9" y="161">J10</text>
<text x="146.7" y="161">J7</text>
<text x="265.4" y="158.4">J4</text>
<text x="110.8" y="163.5">Conn_01x03_Pin</text>
<text x="140.1" y="163.5">Conn_01x03_Pin</text>
<text x="40.6" y="169.9">J21</text>
<text x="40.6" y="172.4">Conn_01x04_Socket</text>
<text x="86.7" y="173.7">Conn_01x03_Pin</text>
<text x="92.8" y="171.1">J14</text>
<text x="163" y="178.8">GND</text>
<text x="171.4" y="176.2">R7</text>
<text x="171.4" y="178.8">R</text>
<text x="112.1" y="183.8">Conn_01x03_Pin</text>
<text x="118.2" y="181.3">J11</text>
<text x="140.1" y="183.8">Conn_01x03_Pin</text>
<text x="146.7" y="181.3">J8</text>
<text x="29.2" y="187.7">J12</text>
<text x="53.3" y="188.9">J18</text>
</g>
<g font-size="1.3" fill="#a90000">
<text x="219.6" y="24">1</text>
<text x="246.3" y="24">1</text>
<text x="67.2" y="26.5">1</text>
<text x="67.2" y="29.1">2</text>
<text x="219.6" y="26.5">2</text>
<text x="219.6" y="29.1">3</text>
<text x="246.3" y="26.5">2</text>
<text x="246.3" y="29.1">3</text>
<text x="63.4" y="35.4">1</text>
<text x="132" y="32.9">1</text>
<text x="132" y="35.4">2</text>
<text x="153.6" y="32.9">1</text>
<text x="153.6" y="35.4">2</text>
<text x="184.1" y="34.2">1</text>
<text x="195.5" y="34.2">1</text>
<text x="219.6" y="31.6">4</text>
<text x="219.6" y="34.2">5</text>
<text x="246.3" y="31.6">4</text>
<text x="246.3" y="34.2">5</text>
<text x="63.4" y="38">2</text>
<text x="132" y="38">3</text>
<text x="132" y="40.5">4</text>
<text x="153.6" y="38">3</text>
<text x="153.6" y="40.5">4</text>
<text x="184.1" y="36.7">2</text>
<text x="184.1" y="39.2">3</text>
<text x="184.1" y="41.8">4</text>
<text x="195.5" y="36.7">2</text>
<text x="195.5" y="39.2">3</text>
<text x="195.5" y="41.8">4</text>
<text x="219.6" y="36.7">6</text>
<text x="219.6" y="39.2">7</text>
<text x="219.6" y="41.8">8</text>
<text x="246.3" y="36.7">6</text>
<text x="246.3" y="39.2">7</text>
<text x="246.3" y="41.8">8</text>
<text x="132" y="43">5</text>
<text x="132" y="45.6">6</text>
<text x="153.6" y="43">5</text>
<text x="153.6" y="45.6">6</text>
<text x="219.6" y="44.3">9</text>
<text x="245.7" y="46.9">10 S4</text>
<text x="246.3" y="44.3">9</text>
<text x="132" y="48.1">7</text>
<text x="132" y="50.7">8</text>
<text x="153.6" y="48.1">7</text>
<text x="153.6" y="50.7">8</text>
<text x="219" y="51.9">12</text>
<text x="245.7" y="49.4">11 IRQ</text>
<text x="245.7" y="51.9">12 D34</text>
<text x="219" y="54.5">13</text>
<text x="245.7" y="54.5">13 VN/D39</text>
<text x="245.7" y="57">14 INT</text>
<text x="245.7" y="59.6">15</text>
<text x="50.1" y="60.8">3</text>
<text x="62.8" y="60.8">2</text>
<text x="57" y="68" transform="rotate(-90 57 68)">1</text>
<text x="237.4" y="79.9">1</text>
<text x="237.4" y="82.4">2</text>
<text x="237.4" y="85">3</text>
<text x="237.4" y="87.5">4</text>
<text x="262.8" y="85">1</text>
<text x="262.8" y="87.5">2</text>
<text x="104" y="90">1</text>
<text x="104" y="92.6">2</text>
<text x="237.4" y="90">5</text>
<text x="104" y="96.4">1</text>
<text x="104" y="98.9">2</text>
<text x="105.3" y="109.1">1</text>
<text x="105.3" y="111.6">2</text>
<text x="105.3" y="115.4">1</text>
<text x="105.3" y="118">2</text>
<text x="234.9" y="121.8">1</text>
<text x="234.9" y="124.3">2</text>
<text x="261.5" y="120.5">1</text>
<text x="261.5" y="123.1">2</text>
<text x="261.5" y="125.6">3</text>
<text x="234.9" y="126.9">3</text>
<text x="234.9" y="129.4">4</text>
<text x="234.9" y="131.9">5</text>
<text x="261.5" y="128.1">4</text>
<text x="261.5" y="130.7">5</text>
<text x="234.9" y="134.5">6</text>
<text x="234.9" y="137">7</text>
<text x="261.5" y="133.2">6</text>
<text x="261.5" y="135.8">7</text>
<text x="234.9" y="139.6">8</text>
<text x="261.5" y="138.3">8</text>
<text x="261.5" y="140.8">9</text>
<text x="35.5" y="145.9">1</text>
<text x="35.5" y="148.5">2</text>
<text x="59.6" y="147.2">1</text>
<text x="59.6" y="149.7">2</text>
<text x="224.7" y="145.9">1</text>
<text x="224.7" y="148.5">2</text>
<text x="35.5" y="151">3</text>
<text x="59.6" y="152.3">3</text>
<text x="224.7" y="151">3</text>
<text x="224.7" y="153.5">4</text>
<text x="260.3" y="154.8">1</text>
<text x="224.7" y="156.1">5</text>
<text x="224.7" y="158.6">6</text>
<text x="224.7" y="161.2">7</text>
<text x="260.3" y="157.3">2</text>
<text x="260.3" y="159.9">3</text>
<text x="35.5" y="166.2">1</text>
<text x="120.6" y="165">1</text>
<text x="120.6" y="167.5">2</text>
<text x="149.8" y="165">1</text>
<text x="149.8" y="167.5">2</text>
<text x="224.7" y="163.7">8</text>
<text x="260.3" y="162.4">4</text>
<text x="35.5" y="168.8">2</text>
<text x="35.5" y="171.3">3</text>
<text x="35.5" y="173.9">4</text>
<text x="120.6" y="170">3</text>
<text x="149.8" y="170">3</text>
<text x="96.4" y="175.1">1</text>
<text x="96.4" y="177.7">2</text>
<text x="24" y="184">1</text>
<text x="48.2" y="185.3">1</text>
<text x="96.4" y="180.2">3</text>
<text x="121.8" y="185.3">1</text>
<text x="149.8" y="185.3">1</text>
<text x="24" y="186.6">2</text>
<text x="24" y="189.1">3</text>
<text x="24" y="191.6">4</text>
<text x="48.2" y="187.8">2</text>
<text x="48.2" y="190.4">3</text>
<text x="121.8" y="187.8">2</text>
<text x="121.8" y="190.4">3</text>
<text x="149.8" y="187.8">2</text>
<text x="149.8" y="190.4">3</text>
<text x="48.2" y="192.9">4</text>
</g>
<g font-size="1.3" fill="#0000c2">
<text x="138.3" y="28.1">LoRa S1278</text>
<text x="223.5" y="29.7">HSPI_CS</text>
<text x="233.4" y="29.7">HSPI_MOSI</text>
<text x="233.3" y="34.5">HSPI_SCK</text>
<text x="233.4" y="32.2">HSPI_MISO</text>
<text x="230.8" y="43.6">ESP32</text>
<text x="259.6" y="53.8">Input Only Pin</text>
</g>
<g font-size="1.3" fill="#840084">
<text x="187.6" y="31.4">NRF24</text>
<text x="240" y="132.8">MPU6050</text>
<text x="267" y="134.1">MPU6500</text>
<text x="40.5" y="145.2">SDA</text>
<text x="64.7" y="146.5">SCL</text>
<text x="229.8" y="156.9">Micro SD reader</text>
<text x="265.4" y="160.7">BMP180/BMP280</text>
<text x="115.5" y="167.6">S3</text>
<text x="143.4" y="166.6">S1</text>
<text x="91.1" y="177.5">S5</text>
<text x="29.3" y="182.3">VCC</text>
<text x="53.3" y="183.6">GND</text>
<text x="116.8" y="187.7">S4</text>
<text x="144" y="188.2">S2</text>
</g>
<g font-size="1" fill="#a90000">
<text x="46.4" y="34.1">1</text>
<text x="38.8" y="36.6">2</text>
<text x="46.4" y="39.2">3</text>
<text x="142.4" y="82.4">JP1_1</text>
<text x="167.8" y="82.4">JP1_2</text>
<text x="142.4" y="87.4">JP2_1</text>
<text x="167.8" y="87.4">JP2_2</text>
<text x="167.8" y="90">JP2_3</text>
<text x="184.4" y="86.2">1A</text>
<text x="194.5" y="86.2">1B</text>
<text x="142.4" y="95.1">JP2_4</text>
<text x="167.8" y="95.1">JP1_6</text>
<text x="184.4" y="91.3">2A</text>
<text x="194.5" y="91.3">2B</text>
<text x="142.4" y="100.1">JP2_5</text>
<text x="142.4" y="97.6">JP2_6</text>
<text x="142.4" y="102.7">JP1_4</text>
<text x="142.4" y="105.2">JP1_5</text>
<text x="167.8" y="107.8">JP1_3</text>
</g>
<g font-size="1" fill="#006464">
<text x="148.3" y="83.3">VIN</text>
<text x="163.5" y="83.3">3VO</text>
<text x="148.3" y="88.4">BT</text>
<text x="164.4" y="88.4">P0</text>
<text x="164.4" y="90.9">P1</text>
<text x="148.3" y="96">RST</text>
<text x="148.3" y="101.1">DI</text>
<text x="148.3" y="98.6">CS</text>
<text x="164.1" y="96">INT</text>
<text x="148.3" y="103.6">SCL</text>
<text x="148.3" y="106.2">SDA</text>
<text x="163.3" y="108.7">GND</text>
</g>
</svg>
